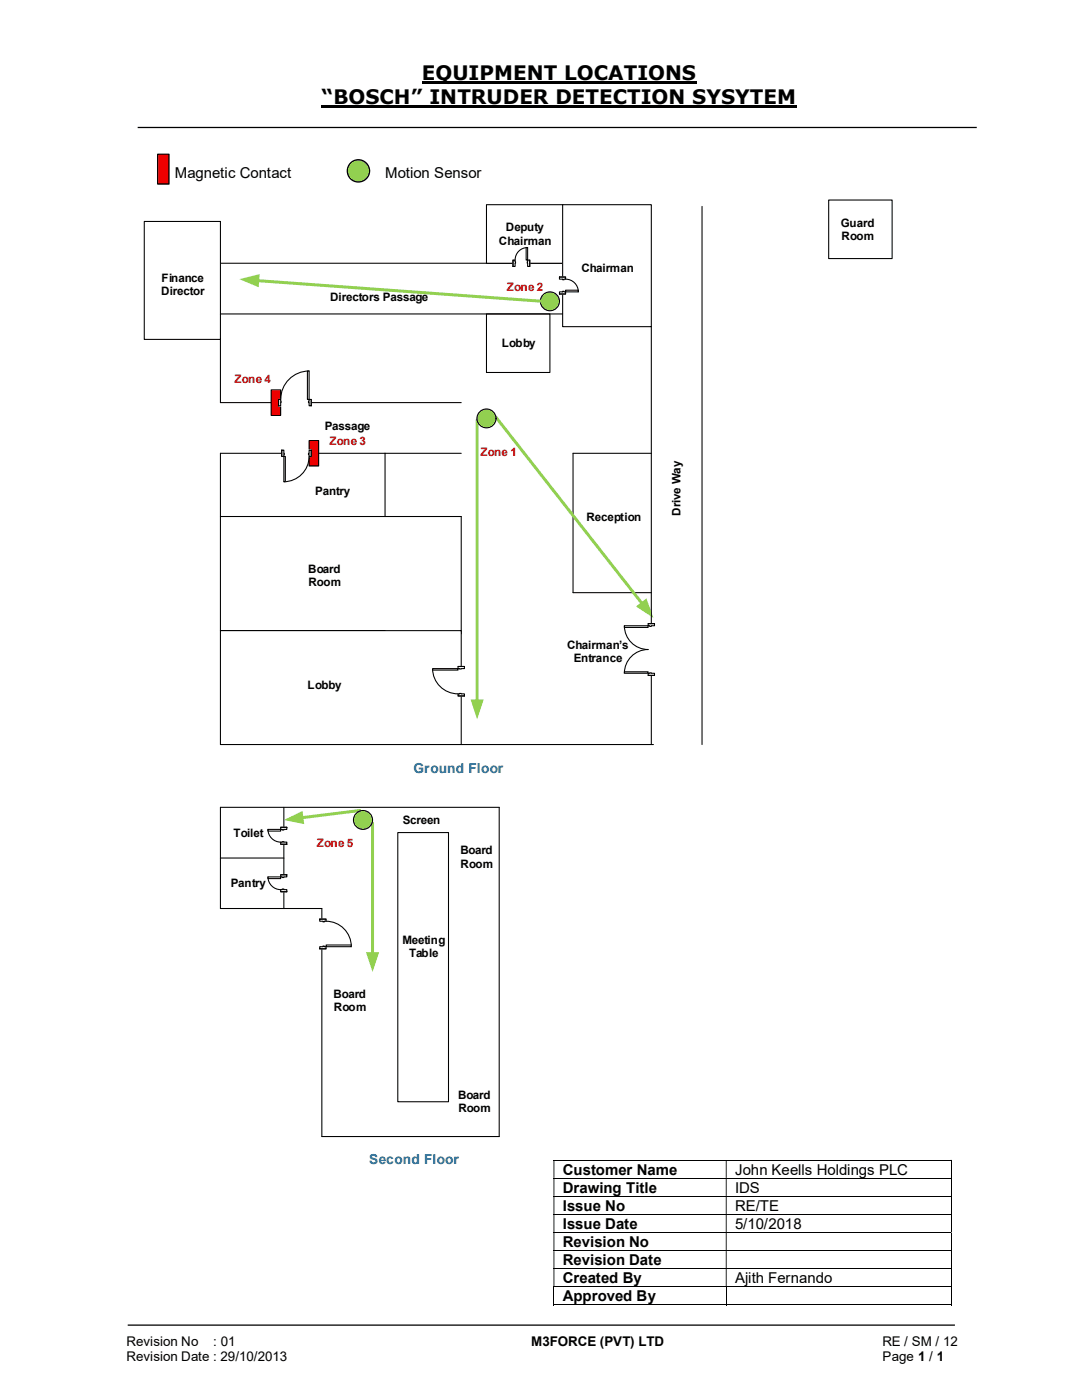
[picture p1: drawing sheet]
<svg xmlns="http://www.w3.org/2000/svg" width="216mm" height="279mm" viewBox="0 0 216 279" stroke-linecap="round" stroke-linejoin="round" font-family="sans-serif">
<path d="M84.2 16.4h54.8M64.2 21.3h94.8" fill="none" stroke="#000" stroke-width=".42"/>
<path d="M27.5 25.4h167.4M25.5 264.5h165" fill="none" stroke="#000" stroke-width=".25"/>
<path d="M31.5 30.8h2.2v5.9h-2.2z" fill-rule="evenodd" fill="#f00"/>
<path d="M31.5 30.8h2.2v5.9h-2.2z" fill="none" stroke="#000" stroke-width=".24"/>
<g fill="none" stroke="#000" stroke-width=".2">
<path d="M110.4 231.6h79.3M110.4 235.2h79.3M110.4 238.8h79.3M189.8 231.6v3.5M189.8 235.2v3.5M189.8 238.8v3.5M110.4 242.4h79.3M110.4 246h79.3M110.4 249.6h79.3M110.4 253.2h79.3M110.4 256.8h79.3M110.5 256.9v3.6"/>
<path d="M144.9 256.9v3.6M189.8 242.4v3.5M189.8 246v3.5M189.8 249.7v3.4M189.8 253.2v3.5M189.8 256.9v3.6M110.4 260.4h34.4M145 260.4h44.7"/>
</g>
<g fill="#000">
<path d="M189.7 231.5h.2v.1h-.2zM110.4 231.6h.2v3.5h-.2zM144.8 231.6h.2v3.5h-.2z" fill-rule="evenodd"/>
<path d="M189.7 235.1h.2v.1h-.2zM110.4 235.2h.2v3.5h-.2zM144.8 235.2h.2v3.5h-.2z" fill-rule="evenodd"/>
<path d="M189.7 238.7h.2v.1h-.2zM110.4 238.8h.2v3.5h-.2zM144.8 238.8h.2v3.5h-.2z" fill-rule="evenodd"/>
<path d="M189.7 242.3h.2v.1h-.2zM110.4 242.4h.2v3.5h-.2zM144.8 242.4h.2v3.5h-.2z" fill-rule="evenodd"/>
<path d="M189.7 245.9h.2v.1h-.2zM110.4 246h.2v3.5h-.2zM144.8 246h.2v3.5h-.2z" fill-rule="evenodd"/>
<path d="M189.7 249.5h.2v.2h-.2zM110.4 249.7h.2v3.4h-.2zM144.8 249.7h.2v3.4h-.2z" fill-rule="evenodd"/>
<path d="M189.7 253.1h.2v.1h-.2zM110.4 253.2h.2v3.5h-.2zM144.8 253.2h.2v3.5h-.2z" fill-rule="evenodd"/>
</g>
<path d="M189.7 256.7h.2v.2h-.2zM189.7 260.3h.2v.2h-.2z" fill="#000"/>
<circle cx="71.5" cy="34.1" r="2.23" fill="#92d050"/>
<circle cx="71.5" cy="34.1" r="2.23" fill="none" stroke="#000" stroke-width=".25"/>
<path d="M44 52.5h68.3M140.1 41.2v107.4M44 67.7v12.6h48M92 90.5h-48v35.4h32.8M130 90.5h-15.7v27.8h15.7M92 148.6h38.4M44 161.1v20.2h20.2v45.5h35.4v-65.7M44 171.2h12.6M56.6 161.1v20.2" fill="none" stroke="#000" stroke-width=".21"/>
<path d="M79.4 166.2h10.1v53.7h-10.1z" fill="#fff"/>
<path d="M92 103.1v23.4M44 161.1h55.6M79.4 166.2h10.1v53.7h-10.1z" fill="none" stroke="#000" stroke-width=".21"/>
<path d="M74.3 164.3v26.1" fill="none" stroke="#92d050" stroke-width=".59"/>
<path d="M73 190h2.6l-1.3 4z" fill="#92d050"/>
<path d="M71.8 161.8l-11.6 1.4" fill="none" stroke="#92d050" stroke-width=".59"/>
<g fill="#92d050">
<path d="M56.6 163.7l3.8-1.9 .3 2.7z"/>
<circle cx="72.4" cy="163.6" r="1.9"/>
</g>
<circle cx="72.4" cy="163.6" r="1.9" fill="none" stroke="#000" stroke-width=".21"/>
<path d="M28.8 44.2h15.2v23.5h-15.2z" fill="#fff"/>
<path d="M28.8 44.2h15.2v23.5h-15.2z" fill="none" stroke="#000" stroke-width=".21"/>
<path d="M97.1 40.9h15.2v11.6h-15.2z" fill="#fff"/>
<path d="M97.1 40.9h15.2v11.6h-15.2z" fill="none" stroke="#000" stroke-width=".21"/>
<path d="M112.3 40.9h17.7v24.3h-17.7z" fill="#fff"/>
<path d="M112.3 40.9h17.7v24.3h-17.7z" fill="none" stroke="#000" stroke-width=".21"/>
<path d="M97.1 62.7h12.6v11.6h-12.6z" fill="#fff"/>
<path d="M97.1 62.7h12.6v11.6h-12.6z" fill="none" stroke="#000" stroke-width=".21"/>
<path d="M44 125.9h48v22.7h-48z" fill="#fff"/>
<path d="M44 62.7h68.3M76.8 90.5v12.6M44 103.1h48M44 125.9h48v22.7h-48z" fill="none" stroke="#000" stroke-width=".21"/>
<circle cx="109.7" cy="60.1" r="1.9" fill="#92d050"/>
<circle cx="109.7" cy="60.1" r="1.9" fill="none" stroke="#000" stroke-width=".21"/>
<path d="M51.4 56l56.5 4.1" fill="none" stroke="#92d050" stroke-width=".59"/>
<path d="M47.8 55.7l4-1-.2 2.6z" fill="#92d050"/>
<path d="M98.9 83.2l29.2 37.3" fill="none" stroke="#92d050" stroke-width=".59"/>
<path d="M126.9 121l2.1-1.6 1.4 3.9z" fill="#92d050"/>
<path d="M95.2 83.8v56.1" fill="none" stroke="#92d050" stroke-width=".59"/>
<g fill="#92d050">
<path d="M93.9 139.6h2.6l-1.3 4z"/>
<circle cx="97.1" cy="83.5" r="1.9"/>
</g>
<circle cx="97.1" cy="83.5" r="1.9" fill="none" stroke="#000" stroke-width=".21"/>
<path d="M61.7 87.9h1.9v5.1h-1.9z" fill="#f00"/>
<path d="M61.7 87.9h1.9v5.1h-1.9z" fill="none" stroke="#000" stroke-width=".21"/>
<path d="M54.1 77.8h1.9v5.1h-1.9z" fill="#f00"/>
<path d="M54.1 77.8h1.9v5.1h-1.9zM130 65.2v83.4" fill="none" stroke="#000" stroke-width=".21"/>
<path d="M56.2 89.8h5.9v1.3h-5.9z" fill="#fff"/>
<path d="M56.2 89.8h5.9v1.3h-5.9z" fill="none" stroke="#fff" stroke-width=".21"/>
<path d="M56.2 89.8v1.3h.4v-1.3zM61.7 89.8h.4v1.3h-.4z" fill-rule="evenodd" fill="#fff"/>
<path d="M56.6 90.5v-.7h-.4v1.3h.4v-.3M61.7 90.5v-.7h.4v1.3h-.4v-.3" fill="none" stroke="#000" stroke-width=".21"/>
<path d="M56.6 90.5l.1 .3zM61.6 90.5h.1v.3h-.1z" fill-rule="evenodd" fill="#fff"/>
<path d="M56.2 89.8v1.3M56.6 90.5v.3M61.7 91.1a5 5 0 0 1-5.1 5M61.7 90.5h-.1v.3h.1M62.1 89.8v1.3" fill="none" stroke="#000" stroke-width=".21"/>
<path d="M56.6 91.1h.3v5h-.3z" fill-rule="evenodd" fill="#fff"/>
<path d="M56.6 91.1h.3v5h-.3z" fill="none" stroke="#000" stroke-width=".21"/>
<path d="M129.3 124.5h1.3v10.3h-1.3z" fill-rule="evenodd" fill="#fff"/>
<path d="M129.3 124.5h1.3v10.3h-1.3z" fill="none" stroke="#fff" stroke-width=".21"/>
<path d="M129.3 124.5v.4h1.3v-.4zM129.3 134.4h1.3v.4h-1.3z" fill-rule="evenodd" fill="#fff"/>
<path d="M129.6 124.9h-.3v-.4h1.3v.4h-.6M129.6 134.4h-.3v.4h1.3v-.4h-.6" fill="none" stroke="#000" stroke-width=".21"/>
<path d="M129.6 124.9v.1h.4v-.1zM129.6 134.3l.4 .1z" fill-rule="evenodd" fill="#fff"/>
<path d="M124.6 124.9a4.7 4.7 0 0 0 4.7 4.7 4.7 4.7 0 0 0-4.7 4.8M129.3 124.5h1.3M129.3 134.8h1.3M129.6 124.9v.1h.4v-.1M129.6 134.4h.4" fill="none" stroke="#000" stroke-width=".21"/>
<path d="M124.6 134.1h4.7v.3h-4.7z" fill="#fff"/>
<path d="M124.6 134.1h4.7v.3h-4.7z" fill="none" stroke="#000" stroke-width=".21"/>
<path d="M124.6 124.9h4.7v.3h-4.7z" fill="#fff"/>
<path d="M124.6 124.9h4.7v.3h-4.7z" fill="none" stroke="#000" stroke-width=".21"/>
<path d="M91.4 133h1.3v5.9h-1.3z" fill-rule="evenodd" fill="#fff"/>
<path d="M91.4 133h1.3v5.9h-1.3z" fill="none" stroke="#fff" stroke-width=".21"/>
<path d="M91.4 133v.4h1.3v-.4zM91.4 138.5h1.3v.4h-1.3z" fill-rule="evenodd" fill="#fff"/>
<path d="M91.7 133.4h-.3v-.4h1.3v.4h-.7M91.7 138.5h-.3v.4h1.3v-.4h-.7" fill="none" stroke="#000" stroke-width=".21"/>
<path d="M91.7 133.4l.3 .1zM91.7 138.4l.3 .1z" fill-rule="evenodd" fill="#fff"/>
<path d="M86.3 133.4a5.1 5.1 0 0 0 5.1 5.1M91.4 133h1.3M91.4 138.9h1.3M91.7 133.4h.3M91.7 138.5h.3" fill="none" stroke="#000" stroke-width=".21"/>
<path d="M86.3 133.4h5.1v.3h-5.1z" fill="#fff"/>
<path d="M86.3 133.4h5.1v.3h-5.1z" fill="none" stroke="#000" stroke-width=".21"/>
<path d="M55.6 79.7h6.5v1.3h-6.5z" fill="#fff"/>
<path d="M55.6 79.7h6.5v1.3h-6.5z" fill="none" stroke="#fff" stroke-width=".21"/>
<path d="M61.7 79.7v1.3h.4v-1.3zM55.6 79.7h.4v1.3h-.4z" fill-rule="evenodd" fill="#fff"/>
<path d="M56 80.1v-.4h-.4v1.3h.4v-.7M61.7 80.1v-.4h.4v1.3h-.4v-.7" fill="none" stroke="#000" stroke-width=".21"/>
<path d="M61.6 80.1v.2h.1v-.2zM56 80.1l.1 .2z" fill-rule="evenodd" fill="#fff"/>
<path d="M55.6 79.7v1.3M61.7 74a5.7 5.7 0 0 0-5.7 5.7M62.1 79.7v1.3M56 80.1v.2M61.7 80.1h-.1v.2h.1" fill="none" stroke="#000" stroke-width=".21"/>
<path d="M61.3 74h.4v5.7h-.4z" fill-rule="evenodd" fill="#fff"/>
<path d="M61.3 74h.4v5.7h-.4z" fill="none" stroke="#000" stroke-width=".21"/>
<path d="M102.4 51.9h3.3v1.3h-3.3z" fill="#fff"/>
<path d="M102.4 51.9h3.3v1.3h-3.3z" fill="none" stroke="#fff" stroke-width=".21"/>
<path d="M105.3 51.9v1.3h.4v-1.3zM102.4 51.9h.4v1.3h-.4z" fill-rule="evenodd" fill="#fff"/>
<path d="M102.8 52.2v-.3h-.4v1.3h.4v-.7M105.3 52.2v-.3h.4v1.3h-.4v-.7" fill="none" stroke="#000" stroke-width=".21"/>
<path d="M105.2 52.2l.1 .3zM102.8 52.2l.1 .3z" fill-rule="evenodd" fill="#fff"/>
<path d="M102.4 51.9v1.3M102.8 52.2v.3M105.3 52.2v.3M105.3 49.4a2.48 2.48 0 0 0-2.5 2.5M105.7 51.9v1.3" fill="none" stroke="#000" stroke-width=".21"/>
<path d="M105 49.4h.3v2.5h-.3z" fill-rule="evenodd" fill="#fff"/>
<path d="M105 49.4h.3v2.5h-.3z" fill="none" stroke="#000" stroke-width=".21"/>
<path d="M111.6 55.3h1.3v3.4h-1.3z" fill-rule="evenodd" fill="#fff"/>
<path d="M111.6 55.3h1.3v3.4h-1.3z" fill="none" stroke="#fff" stroke-width=".21"/>
<path d="M111.6 58.3v.4h1.3v-.4zM111.6 55.3h1.3v.4h-1.3z" fill-rule="evenodd" fill="#fff"/>
<path d="M112.3 58.3h-.7v.4h1.3v-.4h-.3M112.3 55.7h-.7v-.4h1.3v.4h-.3" fill="none" stroke="#000" stroke-width=".21"/>
<path d="M112.3 58.1v.2h.3v-.2zM112.3 55.7h.3v.1h-.3z" fill-rule="evenodd" fill="#fff"/>
<path d="M111.6 58.7h1.3M111.6 55.3h1.3M112.3 58.3v-.2h.3v.2M112.3 55.7v.1h.3v-.1M112.9 55.7a2.55 2.55 0 0 1 2.5 2.6" fill="none" stroke="#000" stroke-width=".21"/>
<path d="M112.9 57.9h2.5v.4h-2.5z" fill="#fff"/>
<path d="M112.9 57.9h2.5v.4h-2.5z" fill="none" stroke="#000" stroke-width=".21"/>
<path d="M165.4 39.9h12.6v11.7h-12.6z" fill="#fff"/>
<path d="M165.4 39.9h12.6v11.7h-12.6z" fill="none" stroke="#000" stroke-width=".21"/>
<path d="M56 174.6h1.3v3.4h-1.3z" fill-rule="evenodd" fill="#fff"/>
<path d="M56 174.6h1.3v3.4h-1.3z" fill="none" stroke="#fff" stroke-width=".21"/>
<path d="M56 174.6v.4h1.2v-.4zM56 177.5h1.2v.5h-1.2z" fill-rule="evenodd" fill="#fff"/>
<path d="M56.3 175h-.3v-.4h1.2v.4h-.6M56.3 177.5h-.3v.5h1.2v-.5h-.6" fill="none" stroke="#000" stroke-width=".21"/>
<path d="M56.3 175v.1h.3v-.1zM56.3 177.4h.3v.1h-.3z" fill-rule="evenodd" fill="#fff"/>
<path d="M53.5 175a2.55 2.55 0 0 0 2.5 2.5M56 174.6h1.2M56 178h1.2M56.3 175v.1h.3v-.1M56.3 177.5v-.1h.3v.1" fill="none" stroke="#000" stroke-width=".21"/>
<path d="M53.5 175h2.5v.3h-2.5z" fill="#fff"/>
<path d="M53.5 175h2.5v.3h-2.5z" fill="none" stroke="#000" stroke-width=".21"/>
<path d="M56 165.1h1.3v3.4h-1.3z" fill-rule="evenodd" fill="#fff"/>
<path d="M56 165.1h1.3v3.4h-1.3z" fill="none" stroke="#fff" stroke-width=".21"/>
<path d="M56 165.1v.4h1.2v-.4zM56 168.1h1.2v.4h-1.2z" fill-rule="evenodd" fill="#fff"/>
<path d="M56.3 165.5h-.3v-.4h1.2v.4h-.6M56.3 168.1h-.3v.4h1.2v-.4h-.6" fill="none" stroke="#000" stroke-width=".21"/>
<path d="M56.3 165.5v.2h.3v-.2zM56.3 168l.3 .1z" fill-rule="evenodd" fill="#fff"/>
<path d="M53.5 165.5a2.55 2.55 0 0 0 2.5 2.6M56 165.1h1.2M56 168.5h1.2M56.3 165.5v.2h.3v-.2M56.3 168.1h.3" fill="none" stroke="#000" stroke-width=".21"/>
<path d="M53.5 165.5h2.5v.4h-2.5z" fill="#fff"/>
<path d="M53.5 165.5h2.5v.4h-2.5z" fill="none" stroke="#000" stroke-width=".21"/>
<path d="M63.8 183.4h1.3v6h-1.3z" fill-rule="evenodd" fill="#fff"/>
<path d="M63.8 183.4h1.3v6h-1.3z" fill="none" stroke="#fff" stroke-width=".21"/>
<path d="M63.8 188.9v.5h1.3v-.5zM63.8 183.4h1.3v.5h-1.3z" fill-rule="evenodd" fill="#fff"/>
<path d="M64.4 188.9h-.6v.5h1.3v-.5h-.4M64.4 183.9h-.6v-.5h1.3v.5h-.4" fill="none" stroke="#000" stroke-width=".21"/>
<path d="M64.4 188.8v.1h.3v-.1zM64.4 183.9h.3v.1h-.3z" fill-rule="evenodd" fill="#fff"/>
<path d="M63.8 189.4h1.3M63.8 183.4h1.3M64.4 188.9v-.1h.3v.1M64.4 183.9v.1h.3v-.1M65.1 183.9a5.1 5.1 0 0 1 5 5" fill="none" stroke="#000" stroke-width=".21"/>
<path d="M65.1 188.6h5v.3h-5z" fill="#fff"/>
<path d="M65.1 188.6h5v.3h-5z" fill="none" stroke="#000" stroke-width=".21"/>
<g font-size="4">
<text x="84.2" y="16">EQUIPMENT LOCATIONS</text>
<text x="64.2" y="20.8">“BOSCH” INTRUDER DETECTION SYSYTEM</text>
</g>
<g font-size="3">
<text x="34.9" y="35.5">Magnetic Contact</text>
<text x="76.9" y="35.5">Motion Sensor</text>
<text x="112.3" y="234.4">Customer Name</text>
<text x="112.3" y="238">Drawing Title</text>
<text x="146.7" y="234.4">John Keells Holdings PLC</text>
<text x="146.7" y="238">IDS</text>
<text x="112.3" y="241.6">Issue No</text>
<text x="112.3" y="245.2">Issue Date</text>
<text x="146.7" y="241.6">RE/TE</text>
<text x="146.7" y="245.2">5/10/2018</text>
<text x="112.3" y="248.8">Revision No</text>
<text x="112.3" y="252.4">Revision Date</text>
<text x="112.3" y="256">Created By</text>
<text x="146.7" y="256">Ajith Fernando</text>
<text x="112.3" y="259.6">Approved By</text>
</g>
<g font-size="2.7" fill="#0070c0">
<text x="82.5" y="154.3">Ground Floor</text>
<text x="73.7" y="232.3">Second Floor</text>
</g>
<g font-size="2.7">
<text x="25.2" y="268.7">Revision No</text>
<text x="42.6" y="268.7">: 01</text>
<text x="106" y="268.7">M3FORCE (PVT) LTD</text>
<text x="176.1" y="268.7">RE / SM / 12</text>
<text x="25.2" y="271.7">Revision Date : 29/10/2013</text>
<text x="176.1" y="271.7">Page 1 / 1</text>
</g>
<g font-size="2.3">
<text x="101" y="46.1">Deputy</text>
<text x="167.8" y="45.3">Guard</text>
<text x="167.9" y="48">Room</text>
<text x="99.6" y="48.8">Chairman</text>
<text x="32.2" y="58.9">Director</text>
<text x="32.3" y="56.2">Finance</text>
<text x="116" y="54.2">Chairman</text>
<text x="65.9" y="60.1">Directors Passage</text>
<text x="100.1" y="69.3">Lobby</text>
<text x="64.8" y="85.8">Passage</text>
<text x="62.9" y="98.8">Pantry</text>
<text x="117.1" y="103.9">Reception</text>
<text x="135.8" y="103" transform="rotate(-90 135.8 103)">Drive Way</text>
<text x="61.5" y="114.3">Board</text>
<text x="61.6" y="117">Room</text>
<text x="113.2" y="129.5">Chairman’s</text>
<text x="61.4" y="137.6">Lobby</text>
<text x="114.5" y="132.2">Entrance</text>
<text x="46.6" y="167">Toilet</text>
<text x="80.3" y="164.4">Screen</text>
<text x="91.9" y="170.5">Board</text>
<text x="91.9" y="173.1">Room</text>
<text x="46.1" y="177">Pantry</text>
<text x="80.3" y="188.3">Meeting</text>
<text x="81.6" y="191">Table</text>
<text x="66.5" y="199.1">Board</text>
<text x="66.6" y="201.8">Room</text>
<text x="91.4" y="219.3">Board</text>
<text x="91.5" y="222">Room</text>
</g>
<g font-size="2.3" fill="#c00000">
<text x="101.1" y="58.1">Zone 2</text>
<text x="46.8" y="76.4">Zone 4</text>
<text x="65.7" y="88.7">Zone 3</text>
<text x="95.9" y="91">Zone 1</text>
<text x="63.2" y="169">Zone 5</text>
</g>
</svg>
